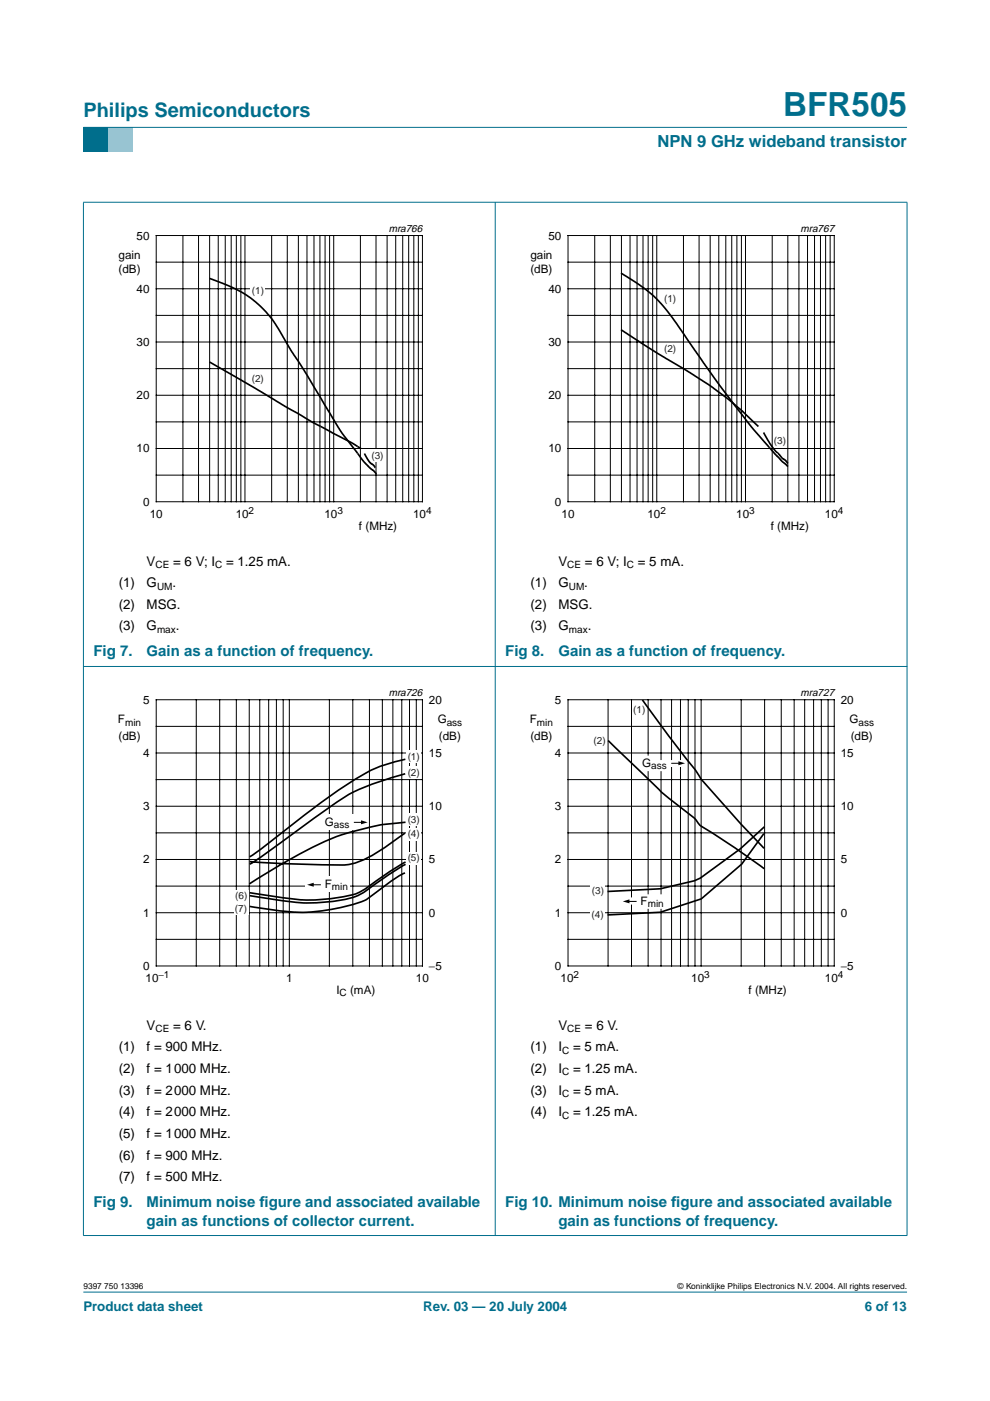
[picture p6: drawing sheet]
<svg xmlns="http://www.w3.org/2000/svg" width="210mm" height="297mm" viewBox="0 0 210 297" stroke-linecap="round" stroke-linejoin="round" font-family="sans-serif">
<path d="M17.7 273.9h174.6z" fill="#006e8c" stroke="#006e8c" stroke-width=".21"/>
<path d="M17.7 27h5.3v5.3h-5.3z" fill-rule="evenodd" fill="#006e8c"/>
<path d="M23 27h5.3v5.3h-5.3z" fill-rule="evenodd" fill="#96c4d6"/>
<g fill="#006e8c" stroke="#006e8c" stroke-width=".21">
<path d="M17.7 27h174.6z"/>
<path d="M17.7 42.9v219z"/>
<path d="M105 42.8v219.2z"/>
<path d="M192.3 42.9v219z"/>
<path d="M17.6 42.9h174.8z"/>
<path d="M17.6 141.3h174.8z"/>
<path d="M17.6 262h174.8z"/>
</g>
<path d="M20.4 47.1h81.9v66.3h-81.9z" fill="none" stroke="#fff" stroke-width=".21"/>
<g fill="none" stroke="#000" stroke-width=".21">
<path d="M33.1 49.9h56.5v56.5h-56.5zM33.1 55.6h56.5M38.8 49.9v56.5M42.1 49.9v56.5M44.4 49.9v56.5M46.3 49.9v56.5M47.8 49.9v56.5M49 49.9v56.5M50.1 49.9v56.5M51.1 49.9v56.5M51.9 49.9v56.5M57.6 49.9v56.5"/>
<path d="M60.9 49.9v56.5M63.3 49.9v56.5M65.1 49.9v56.5M66.6 49.9v56.5M67.8 49.9v56.5M68.9 49.9v56.5M69.9 49.9v56.5M70.8 49.9v56.5M76.4 49.9v56.5M79.7 49.9v56.5M82.1 49.9v56.5M83.9 49.9v56.5"/>
<path d="M85.4 49.9v56.5M86.6 49.9v56.5M87.7 49.9v56.5M88.7 49.9v56.5M33.1 66.9h56.5M33.1 78.2h56.5M33.1 61.2h56.5M33.1 72.5h56.5M33.1 89.4h56.5M33.1 83.8h56.5M33.1 95.1h56.5M33.1 100.7h56.5"/>
</g>
<g fill="#fff">
<path d="M53.2 60.1h3.1v2.7h-3.1z"/>
<path d="M78.2 95.3h3.1v2.7h-3.1z"/>
</g>
<path d="M44.4 59l4.5 1.8a20.6 20.6 0 0 1 6.4 4.2l1.9 2.1 1.2 1.5 14.1 23.2 4.7 6.1 2.6 2.6M131.7 57.9l5.3 3.5 1.6 1.4 2.1 2.1 2.6 3.5 9.3 13.3 6.3 8.2 5.4 6.4 2.8 2.6M44.4 76.8l21.8 12.7 8.1 4.2 2.2 1.4M131.7 69.9l7.7 5 7 4.1 4 2.7 4.5 3.3 5.9 5.4M77.3 96.2l1 1.7 .9 .7 .4 .6M161.9 91.7l2.2 3.6 3 3" fill="none" stroke="#000" stroke-width=".35"/>
<path d="M107.7 47.1h81.9v66.3h-81.9zM20.4 145.5h81.9v66.4h-81.9z" fill="none" stroke="#fff" stroke-width=".21"/>
<g fill="none" stroke="#000" stroke-width=".21">
<path d="M120.4 49.9h56.5v56.5h-56.5zM120.4 55.6h56.5M126.1 49.9v56.5M129.4 49.9v56.5M131.8 49.9v56.5M133.6 49.9v56.5M135.1 49.9v56.5M136.3 49.9v56.5M137.4 49.9v56.5M138.4 49.9v56.5M139.2 49.9v56.5M144.9 49.9v56.5"/>
<path d="M148.2 49.9v56.5M150.6 49.9v56.5M152.4 49.9v56.5M153.9 49.9v56.5M155.1 49.9v56.5M156.2 49.9v56.5M157.2 49.9v56.5M158.1 49.9v56.5M163.7 49.9v56.5M167 49.9v56.5M169.4 49.9v56.5M171.2 49.9v56.5"/>
<path d="M172.7 49.9v56.5M174 49.9v56.5M175.1 49.9v56.5M176 49.9v56.5M120.4 66.9h56.5M120.4 78.2h56.5M120.4 61.2h56.5M120.4 72.5h56.5M120.4 89.4h56.5M120.4 83.8h56.5M120.4 95.1h56.5M120.4 100.7h56.5"/>
<path d="M33.1 148.4h56.5v56.4h-56.5zM33.1 154h56.5M33.1 159.6h56.5M41.6 148.4v56.4M46.6 148.4v56.4M50.1 148.4v56.4M52.8 148.4v56.4M55.1 148.4v56.4M57 148.4v56.4M58.6 148.4v56.4M60 148.4v56.4M61.3 148.4v56.4"/>
<path d="M69.8 148.4v56.4M74.8 148.4v56.4M78.3 148.4v56.4M81.1 148.4v56.4M83.3 148.4v56.4M85.2 148.4v56.4M86.8 148.4v56.4M88.3 148.4v56.4M33.1 165.3h56.5M33.1 176.6h56.5M33.1 170.9h56.5M33.1 187.9h56.5"/>
<path d="M33.1 199.2h56.5M33.1 182.2h56.5M33.1 193.5h56.5"/>
</g>
<g fill="#fff">
<path d="M86.2 175.5h3.1v2.7h-3.1z"/>
<path d="M86.2 172.5h3.1v2.7h-3.1z"/>
<path d="M86.2 180.6h3.1v2.7h-3.1z"/>
<path d="M86.2 162.5h3.1v2.6h-3.1z"/>
<path d="M86.2 159.2h3.1v2.6h-3.1z"/>
<path d="M49.6 188.7h3.1v2.6h-3.1z"/>
<path d="M49.6 191.3h3.1v2.7h-3.1z"/>
<path d="M64.6 185.9h9.6v3.3h-9.6z"/>
<path d="M68.8 172.7h6.7v3.3h-6.7z"/>
</g>
<g fill="none" stroke="#000" stroke-width=".21">
<path d="M120.4 148.4h56.5v56.4h-56.5zM120.4 154h56.5M120.4 159.6h56.5M128.9 148.4v56.4M133.9 148.4v56.4M137.4 148.4v56.4M140.2 148.4v56.4M142.4 148.4v56.4M144.3 148.4v56.4M145.9 148.4v56.4M147.4 148.4v56.4M148.7 148.4v56.4"/>
<path d="M157.1 148.4v56.4M162.1 148.4v56.4M165.6 148.4v56.4M168.4 148.4v56.4M170.6 148.4v56.4M172.5 148.4v56.4M174.1 148.4v56.4M175.6 148.4v56.4M75.1 174.4h1.7M120.4 165.3h56.5M120.4 176.6h56.5M120.4 170.9h56.5"/>
<path d="M66.2 187.6h1.7M120.4 187.9h56.5M120.4 199.2h56.5M120.4 182.2h56.5M120.4 193.5h56.5"/>
</g>
<path d="M76.5 173.9l1.5 .5-1.5 .4zM65.1 187.6l1.4-.4v.8z" fill="#000"/>
<path d="M85.8 176.6a54.5 54.5 0 0 1-9.6 6 17.2 17.2 0 0 1-7.4 .8l-9.4-.3-6.5-.4M85.9 164.1a46.6 46.6 0 0 0-19.3 9.4l-10.1 7.4-3.6 2.3M85.9 161a29.6 29.6 0 0 0-12.1 5.2 356.3 356.3 0 0 0-19.5 14.6l-1.4 .9M86 174.3a54.2 54.2 0 0 0-24.6 7.9l-8.5 5.2M85.9 185.1a45 45 0 0 0-7.8 5.3 20.2 20.2 0 0 1-7 2.2 40.9 40.9 0 0 1-16.6-.2l-1.6-.2M86 182.8l-3.1 1.8-5 3.5a10.1 10.1 0 0 1-5.4 2.1 38.6 38.6 0 0 1-15.4-.3l-4.2-.6M86 183.3l-3.3 2-5 3.5a12.7 12.7 0 0 1-6.8 2.3 39.8 39.8 0 0 1-13.8-.5l-4.2-.7" fill="none" stroke="#000" stroke-width=".35"/>
<path d="M107.7 145.5h81.9v66.4h-81.9z" fill="none" stroke="#fff" stroke-width=".21"/>
<g fill="#fff">
<path d="M125.2 187.6h3.1v2.7h-3.1z"/>
<path d="M125.1 192.7h3.1v2.7h-3.1z"/>
</g>
<path d="M128.9 157l9.4 9a37.8 37.8 0 0 0 6.5 5.5l1.1 .9a7 7 0 0 1 2.4 2.5l7.7 5 6 4.3M136.2 148.4l6.6 8.9 4.6 5.9 1.3 2 8.4 9.5 4.9 5.2M162 176.7l-4.7 6.5-8.6 7.4-8.7 2.8-11.2 .6M162.1 175.3l-5.1 4.7-8.5 6.2-1.3 .5-7.2 1.7-11.2 .6" fill="none" stroke="#000" stroke-width=".35"/>
<g fill="#fff">
<path d="M131.6 190.3h3.3l.7-.7h5.5v3.1h-5.6l-.8-.9h-3.1z"/>
<path d="M136.1 160.2h2.6l.9 .9h5.9v1.5h-3.5l-.1 .9h-5.8z"/>
</g>
<path d="M142.4 161.8h1.7M133.2 191.1h1.7" fill="none" stroke="#000" stroke-width=".21"/>
<path d="M143.8 161.4l1.4 .4-1.4 .4zM132 191.1l1.5-.4v.8z" fill="#000"/>
<text font-size="7.1" fill="#006e8c" x="166" y="24.7">BFR505</text>
<text font-size="4.2" fill="#006e8c" x="17.7" y="24.9">Philips Semiconductors</text>
<text font-size="3.5" fill="#006e8c" x="139.4" y="31.1">NPN 9 GHz wideband transistor</text>
<g font-size="3.2" fill="#006e8c">
<text x="19.8" y="139.2">Fig 7.</text>
<text x="31.1" y="139.2">Gain as a function of frequency.</text>
<text x="107.1" y="139.2">Fig 8.</text>
<text x="118.4" y="139.2">Gain as a function of frequency.</text>
<text x="19.8" y="256">Fig 9.</text>
<text x="31.1" y="256">Minimum noise f</text>
<text x="55" y="256">igure and associated available</text>
<text x="107.1" y="256">Fig 10. Minimum noise f</text>
<text x="142.3" y="256">igure and associated available</text>
<text x="31.1" y="259.8">gain as functions of collector current.</text>
<text x="118.4" y="259.8">gain as functions of frequency.</text>
</g>
<g font-size="2.8">
<text x="31.1" y="119.9">V</text>
<text x="36.7" y="119.9">= 6 V; I</text>
<text x="47.9" y="119.9">= 1.25 mA.</text>
<text x="118.4" y="119.9">V</text>
<text x="124" y="119.9">= 6 V; I</text>
<text x="135.2" y="119.9">= 5 mA.</text>
<text x="25.2" y="124.5">(1)</text>
<text x="31.1" y="124.5">G</text>
<text x="36.6" y="124.5">.</text>
<text x="112.5" y="124.5">(1)</text>
<text x="118.4" y="124.5">G</text>
<text x="123.9" y="124.5">.</text>
<text x="25.2" y="129.1">(2)</text>
<text x="31.1" y="129.1">MSG.</text>
<text x="112.5" y="129.1">(2)</text>
<text x="118.4" y="129.1">MSG.</text>
<text x="25.2" y="133.7">(3)</text>
<text x="31.1" y="133.7">G</text>
<text x="37.3" y="133.7">.</text>
<text x="112.5" y="133.7">(3)</text>
<text x="118.4" y="133.7">G</text>
<text x="124.6" y="133.7">.</text>
<text x="31.1" y="218.3">V</text>
<text x="36.7" y="218.3">= 6 V.</text>
<text x="118.4" y="218.3">V</text>
<text x="124" y="218.3">= 6 V.</text>
<text x="25.2" y="222.9">(1)</text>
<text x="25.2" y="227.5">(2)</text>
<text x="31.1" y="222.9">f = 900 MHz.</text>
<text x="31.1" y="227.5">f = 1000 MHz.</text>
<text x="112.5" y="222.9">(1)</text>
<text x="112.5" y="227.5">(2)</text>
<text x="118.4" y="222.9">I</text>
<text x="118.4" y="227.5">I</text>
<text x="121.5" y="222.9">= 5 mA.</text>
<text x="121.5" y="227.5">= 1.25 mA.</text>
<text x="25.2" y="232.1">(3)</text>
<text x="31.1" y="232.1">f = 2000 MHz.</text>
<text x="112.5" y="232.1">(3)</text>
<text x="118.4" y="232.1">I</text>
<text x="121.5" y="232.1">= 5 mA.</text>
<text x="25.2" y="236.7">(4)</text>
<text x="31.1" y="236.7">f = 2000 MHz.</text>
<text x="112.5" y="236.7">(4)</text>
<text x="118.4" y="236.7">I</text>
<text x="121.5" y="236.7">= 1.25 mA.</text>
<text x="25.2" y="241.3">(5)</text>
<text x="25.2" y="245.8">(6)</text>
<text x="31.1" y="241.3">f = 1000 MHz.</text>
<text x="31.1" y="245.8">f = 900 MHz.</text>
<text x="25.2" y="250.4">(7)</text>
<text x="31.1" y="250.4">f = 500 MHz.</text>
</g>
<g font-size="2.8" fill="#006e8c">
<text x="17.7" y="278">Product data sheet</text>
<text x="89.7" y="278">Rev. 03 — 20 July 2004</text>
<text x="183.4" y="278">6 of 13</text>
</g>
<g font-size="2.5">
<text x="29" y="50.8">50</text>
<text x="116.3" y="50.8">50</text>
<text x="25.1" y="54.9">gain</text>
<text x="25.1" y="57.9">(dB)</text>
<text x="112.5" y="54.9">gain</text>
<text x="112.5" y="57.9">(dB)</text>
<text x="29" y="62.1">40</text>
<text x="116.3" y="62.1">40</text>
<text x="29" y="73.4">30</text>
<text x="116.3" y="73.4">30</text>
<text x="29" y="84.6">20</text>
<text x="116.3" y="84.6">20</text>
<text x="29" y="95.9">10</text>
<text x="116.3" y="95.9">10</text>
<text x="30.3" y="107.2">0</text>
<text x="117.6" y="107.2">0</text>
<text x="31.7" y="109.8">10</text>
<text x="50" y="109.8">10</text>
<text x="68.8" y="109.8">10</text>
<text x="76.1" y="112.3">f (MHz)</text>
<text x="87.6" y="109.8">10</text>
<text x="119.1" y="109.8">10</text>
<text x="137.3" y="109.8">10</text>
<text x="156.1" y="109.8">10</text>
<text x="163.4" y="112.3">f (MHz)</text>
<text x="174.9" y="109.8">10</text>
<text x="30.3" y="149.2">5</text>
<text x="91" y="149.2">20</text>
<text x="117.7" y="149.2">5</text>
<text x="178.3" y="149.2">20</text>
<text x="25" y="153.4">F</text>
<text x="92.8" y="153.4">G</text>
<text x="112.3" y="153.4">F</text>
<text x="180.1" y="153.4">G</text>
<text x="25.1" y="156.8">(dB)</text>
<text x="30.3" y="160.5">4</text>
<text x="91" y="160.5">15</text>
<text x="93.1" y="156.8">(dB)</text>
<text x="112.5" y="156.8">(dB)</text>
<text x="117.7" y="160.5">4</text>
<text x="178.3" y="160.5">15</text>
<text x="180.4" y="156.8">(dB)</text>
<text x="136.2" y="162.6">G</text>
<text x="30.3" y="171.8">3</text>
<text x="91" y="171.8">10</text>
<text x="117.7" y="171.8">3</text>
<text x="178.3" y="171.8">10</text>
<text x="68.9" y="175.1">G</text>
<text x="30.3" y="183.1">2</text>
<text x="91" y="183.1">5</text>
<text x="117.7" y="183.1">2</text>
<text x="178.3" y="183.1">5</text>
<text x="68.9" y="188.3">F</text>
<text x="135.8" y="191.8">F</text>
<text x="30.3" y="194.4">1</text>
<text x="91" y="194.4">0</text>
<text x="117.7" y="194.4">1</text>
<text x="178.3" y="194.4">0</text>
<text x="30.3" y="205.7">0</text>
<text x="30.9" y="208.2">10</text>
<text x="60.7" y="208.2">1</text>
<text x="88.2" y="208.2">10</text>
<text x="91" y="205.7">−5</text>
<text x="117.7" y="205.7">0</text>
<text x="118.9" y="208.2">10</text>
<text x="146.6" y="208.2">10</text>
<text x="174.9" y="208.2">10</text>
<text x="178.3" y="205.7">−5</text>
<text x="71.3" y="210.7">I</text>
<text x="74.2" y="210.7">(mA)</text>
<text x="158.7" y="210.7">f (MHz)</text>
</g>
<g font-size="2.2">
<text x="82.4" y="49.1">mra766</text>
<text x="169.7" y="49.1">mra767</text>
<text x="82.4" y="147.5">mra726</text>
<text x="169.7" y="147.5">mra727</text>
</g>
<g font-size="2.1" fill="#231f20">
<text x="53.4" y="62.4">(1)</text>
<text x="140.8" y="64">(1)</text>
<text x="140.8" y="74.7">(2)</text>
<text x="53.4" y="81">(2)</text>
<text x="164.1" y="94">(3)</text>
<text x="78.7" y="97.2">(3)</text>
<text x="134.3" y="151.2">(1)</text>
<text x="86.4" y="161.2">(1)</text>
<text x="125.8" y="157.7">(2)</text>
<text x="86.4" y="164.5">(2)</text>
<text x="86.4" y="177.5">(4)</text>
<text x="86.4" y="174.5">(3)</text>
<text x="86.4" y="182.6">(5)</text>
<text x="49.9" y="190.7">(6)</text>
<text x="125.5" y="189.6">(3)</text>
<text x="49.8" y="193.3">(7)</text>
<text x="125.4" y="194.7">(4)</text>
</g>
<g font-size="2.1">
<text x="52.7" y="109">2</text>
<text x="71.5" y="109">3</text>
<text x="90.4" y="109">4</text>
<text x="140" y="109">2</text>
<text x="158.8" y="109">3</text>
<text x="177.7" y="109">4</text>
<text x="33" y="120.4">CE</text>
<text x="33.3" y="125">UM</text>
<text x="45.6" y="120.4">C</text>
<text x="120.3" y="120.4">CE</text>
<text x="120.6" y="125">UM</text>
<text x="132.9" y="120.4">C</text>
<text x="33.3" y="134.2">max</text>
<text x="120.6" y="134.2">max</text>
<text x="26.5" y="153.8">min</text>
<text x="94.7" y="153.8">ass</text>
<text x="113.8" y="153.8">min</text>
<text x="182" y="153.8">ass</text>
<text x="138.1" y="163.1">ass</text>
<text x="70.8" y="175.6">ass</text>
<text x="70.4" y="188.8">min</text>
<text x="137.3" y="192.3">min</text>
<text x="33.6" y="207.5">−1</text>
<text x="121.6" y="207.5">2</text>
<text x="149.3" y="207.5">3</text>
<text x="177.7" y="207.5">4</text>
<text x="72" y="211.2">C</text>
<text x="33" y="218.8">CE</text>
<text x="120.3" y="218.8">CE</text>
<text x="119.2" y="223.4">C</text>
<text x="119.2" y="228">C</text>
<text x="119.2" y="232.6">C</text>
<text x="119.2" y="237.2">C</text>
</g>
<g font-size="1.8">
<text x="17.7" y="273.4">9397 750 13396</text>
<text x="143.7" y="273.4">© Koninklijke Philips Electronics N.V. 2004. All rights reserved.</text>
</g>
</svg>
